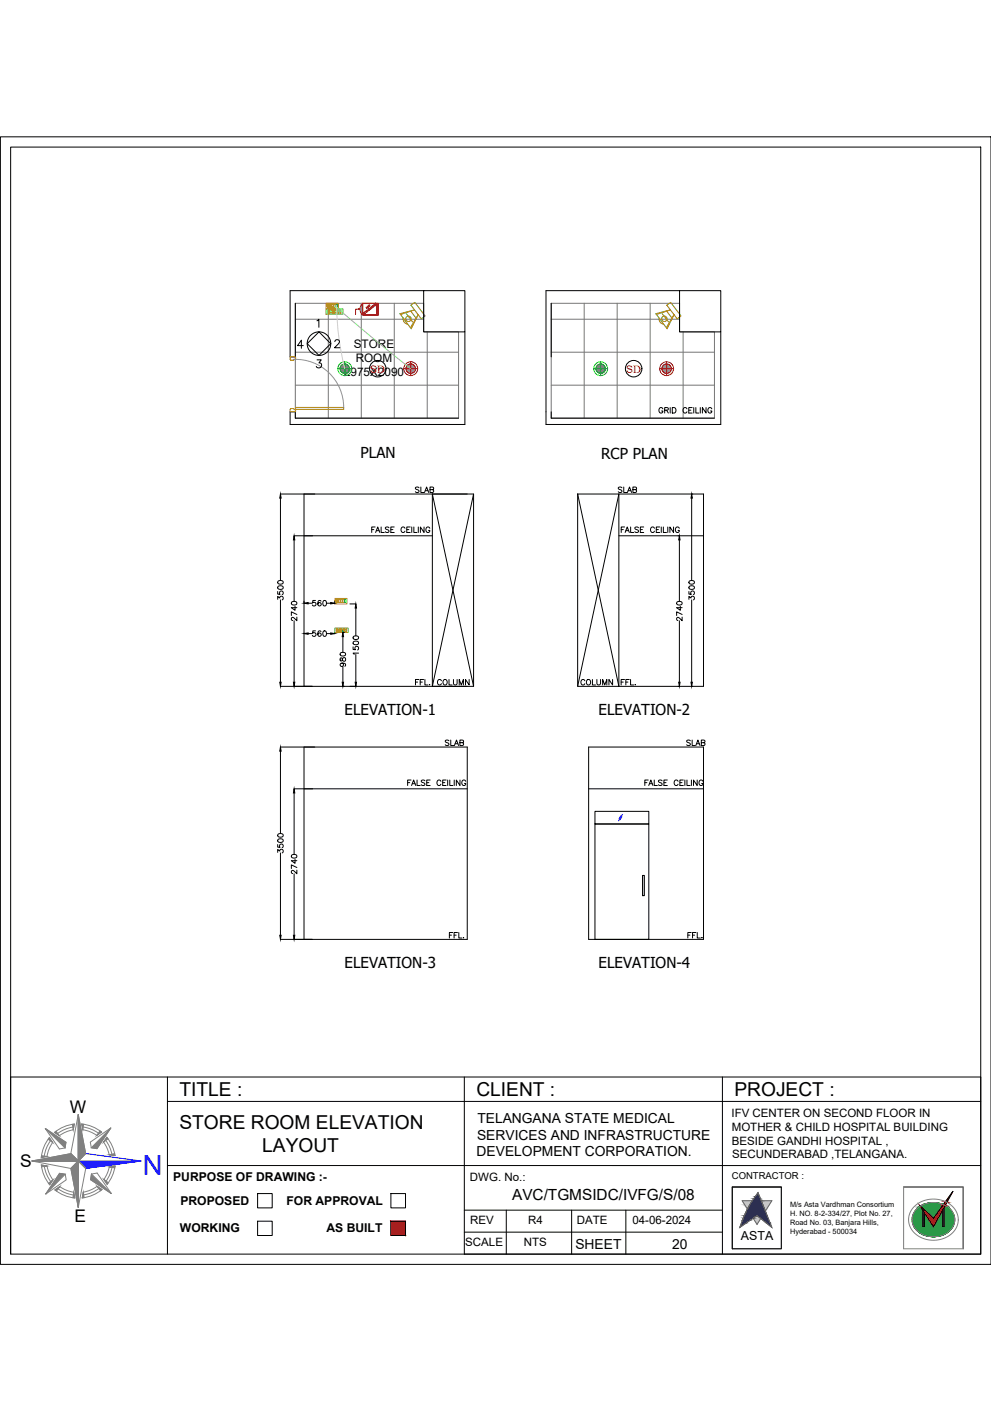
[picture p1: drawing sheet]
<svg xmlns="http://www.w3.org/2000/svg" width="420mm" height="594mm" viewBox="0 0 420 594" stroke-linecap="round" stroke-linejoin="round" font-family="sans-serif">
<!-- layer: ELE-4M UPS P.SB -->
<g fill="none" stroke="#767676" stroke-width=".42">
<path d="M125.2 128.6h54.4v12.1h14.8v36.6h-69.2zM125.2 135.4h54.4M139.2 128.6v48.7M153.2 128.6v48.7M167.2 128.6v48.7M233.7 128.6h54.4v12.1h14.8v36.6h-69.2zM233.7 135.4h54.4M247.7 128.6v48.7M261.7 128.6v48.7M275.6 128.6v48.7M125.2 149.4h69.2M181.1 140.7v36.6"/>
<path d="M233.7 149.4h69.2M289.6 140.7v36.6M125.2 163.3h69.2M233.7 163.3h69.2"/>
</g>
<!-- layer: LV.CC CEMARA -->
<g fill="none" stroke="#709500" stroke-width=".42">
<path d="M169.8 133.3l6-1.9-6.2 1.6 4.7 6.4 3-6-3.3 5.6M170.9 134.9a2.33 2.33 0 0 0 2 2.6M172.3 133l2.6 3.5M174.2 129.4l1.7-1.2 4.3 5.8-1.6 1.2zM174.3 132.1l1.9 2.6M278.3 133.3l6-1.9-6.2 1.6 4.7 6.4 3-6-3.3 5.6M279.4 134.9a2.33 2.33 0 0 0 2 2.6M280.7 133l2.7 3.5M282.7 129.4l1.6-1.2 4.4 5.8-1.6 1.2zM282.8 132.1l1.9 2.6"/>
<circle cx="173.2" cy="135.2" r="1.15"/>
<circle cx="281.7" cy="135.2" r="1.15"/>
</g>
<!-- layer: WALL -->
<path d="M179.6 123.3h-56.6v28h2.2v-22.7M233.7 128.6v22.7M288.1 123.3h-56.6v56.7h74.1v-39.3M197.1 140.7v39.3h-74.1v-5.4h2.2v2.7h69.2M233.7 174.6v2.7h69.2" fill="none" stroke="#000" stroke-width=".42"/>
<!-- layer: COL -->
<path d="M179.6 123.3h17.5v17.4h-17.5zM288.1 123.3h17.5v17.4h-17.5zM183.3 209.5h17.5v81.5h-17.5zM183.3 209.5l17.5 81.5M200.8 209.5l-17.5 81.5M244.9 209.5h17.5v81.5h-17.5zM244.9 209.5l17.5 81.5M262.4 209.5l-17.5 81.5" fill="none" stroke="#000" stroke-width=".42"/>
<!-- layer: DOOR -->
<path d="M123 151.3h2.3v1.1l-2 .3-.3-.3zM123.1 173.4l1.4-.2v.4h.8v1h-2.3zM125.3 172.8h20.4v.8h-20.4z" fill="none" stroke="#b88a00" stroke-width=".42"/>
<path d="M124.5 152.4a20.4 20.4 0 0 1 21.2 20.4" fill="none" stroke="#5ca1b8" stroke-width=".42"/>
<!-- layer: ELE-4M RAW P.SB -->
<g fill="none" stroke="#ffbf00" stroke-width=".42">
<path d="M138.3 128.6h5.2v2.3h-5.2zM138.7 129.1h1.1v1.2h-1.1zM139 129.9h.1M139.2 129.3l.1 .2zM139.6 130h.1M140 129.1h.6v1.2h-.6zM140.8 129.1h.6v1.2h-.6zM141.6 129.1h.6v1.2h-.6zM141.9 253.8h5.3v2.3h-5.3zM142.4 254.2h1.1v1.2h-1.1zM142.7 255.1h.1M142.9 254.5v.2z"/>
<path d="M143.3 255.1h.1M143.7 254.2h.6v1.2h-.6zM144.5 254.2h.6v1.2h-.6zM145.3 254.2h.6v1.2h-.6z"/>
</g>
<!-- layer: ELE-6M RAW P.SB -->
<path d="M142.4 129.1h.6v1.2h-.6zM146.1 254.2h.6v1.2h-.6z" fill="none" stroke="#0f0" stroke-width=".42"/>
<!-- layer: ELE. 2N0S OF 6-16 UPS SOCKETS -->
<g fill="none" stroke="#6edd00" stroke-width=".42">
<path d="M138.3 130.9h7.1v2.4h-7.1zM139.1 131.4h5.4v1.5h-5.4zM139.2 131.5h.4v1.2h-.4M139.2 132.6h.4M139.7 131.4v1.5M139.8 131.4v1.5M140 132.3l.2 .2zM140.4 131.6v.3zM140.8 132.5h.1M141.1 131.4v1.5M141.2 131.4v1.5M141.2 131.5h.4v1.2h-.4"/>
<path d="M141.2 132.6h.4M141.7 131.4v1.5M141.8 131.4v1.5M142 132.3l.2 .2zM142.4 131.6v.3zM142.8 132.5h.1M143.1 131.4v1.5M143.2 131.4v1.5M143.4 132.3l.2 .2zM143.8 131.6v.3zM144.2 132.5h.1M141.9 266.3h5.8v1.9h-5.8z"/>
<path d="M142.7 266.7h4.2v1.2h-4.2zM142.7 266.8h.3M142.7 267.7h.3M143.1 266.7v1.2M143.4 267.5h.1M143.4 267.6h.1M143.6 267h.1M143.9 267.5h.1M144 267.6h.1M144.2 266.7v1.2M144.3 266.7v1.2M144.3 266.8h.4"/>
<path d="M144.3 267.7h.4M144.7 266.7v1.2M144.8 266.7v1.2M145.1 267.5h.1M145.2 267h.1M145.5 267.5h.1M145.5 267.5l.1 .1M145.8 266.7v1.2M146.2 267.5h.1M146.1 267.6h.1M146.4 267h.1M146.6 267.5l.1 .1"/>
<path d="M146.7 267.6h.1"/>
</g>
<!-- layer: FIRE EXTINGUISHER -->
<g fill="none" stroke="#f00" stroke-width=".42">
<path d="M152 131l.3 .3zM152 131.1h-1.3v2.3M152.3 131.1h.3M153.7 128.6a3.4 3.4 0 0 0 0 5M153.7 128.6h6.1v5h-6.1zM153.8 128.7h5.9v4.8h-5.9zM154 132.7l-.3 .3 .4 .6 .4-.3M154.1 133.1l-.2 .2M154.2 132.6l.8 .3M154.6 132.3v.9M154.9 132l.5 .6M155.1 131.9l-.4 .3"/>
<path d="M155.2 131.8l.5 .5M155.7 130.5l-.3 .2M155.8 131.3l.5 .6-.9-.3 .5 .6M155.9 130.6l-.7-.4 .3 .8M156.1 130l.2 .3-.2 .2-.5-.6 .4-.2-.2 .5M156.5 131l-.4 .2 .4 .4 .3-.2-.2-.1M156.7 129.3l-.4 .1 .1 .4 .4 .1 .1-.3M157 130.4l.2 .7-.6-.4M157.2 130.2l.4 .6M157.8 129.8l-.4 .3 .7 .1-.3 .3M157.9 129.6l.5 .6M158.3 129.3l.4 .6"/>
<path d="M158.5 129.6l-.4 .3M158.9 128.9l-.4 .3 .5 .5 .3-.3M158.9 129.2l-.2 .2M159.2 129l.2-.5-.4 .2 .5 .6M159.4 128.9l.4 .1M159.8 128.6h.5v5h-.5zM159.9 128.7h.3v4.8h-.3z"/>
</g>
<!-- layer: ELE-12W UPS LIGHT -->
<g fill="none" stroke="#0f0" stroke-width=".42">
<path d="M143.2 156.3h5.9M146.2 153.4v5.9M251.7 156.3h5.9M254.7 153.4v5.9"/>
<circle cx="146.2" cy="156.3" r="2"/>
<circle cx="146.2" cy="156.3" r="2.94"/>
<circle cx="254.7" cy="156.3" r="2"/>
<circle cx="254.7" cy="156.3" r="2.94"/>
</g>
<g fill="none" stroke="#808080" stroke-width=".42">
<path d="M144.2 156.4l2 1.9M144.2 156.5l1.8 1.8M144.2 156.2l2.2 2.1M144.2 156.6l1.7 1.7M144.2 156.1l2.3 2.2M144.2 155.9l2.4 2.4M144.3 156.9l1.4 1.4M144.3 155.8l2.4 2.5M144.3 157l1.2 1.2M144.3 155.7l2.6 2.5M144.3 155.6l2.6 2.6M144.4 155.5l2.6 2.7"/>
<path d="M144.4 157.2l.9 1M144.4 155.4l2.7 2.7M144.4 155.4l2.8 2.7M144.5 155.3l2.7 2.7M144.5 157.4l.6 .6M144.6 155.2l2.8 2.8M144.6 155.1l2.8 2.8M144.7 155.1l2.8 2.8M144.8 154.9l2.8 2.9-2.9-2.8M144.8 154.9l2.8 2.8M144.9 154.8l2.8 2.9M145.2 154.6l2.7 2.8"/>
<path d="M145.2 154.6l2.7 2.7M145.3 154.6l2.7 2.5M145.5 154.5l2.6 2.5M145.7 154.4l2.4 2.4M145.8 154.4l2.3 2.4M145.9 154.4l2.3 2.2M146 154.4l2.2 2.1M146.1 154.3l2.1 2.1M146.2 154.3l2 2M146.4 154.4l1.8 1.8M146.5 154.4l1.7 1.7M146.7 154.4l1.4 1.4"/>
<path d="M146.9 154.5l1.2 1.1M147.4 154.7l.4 .5M147.8 157.5l-2.8-2.8 2.8 2.9M252.7 156.3l2 2M252.7 156.2l2.1 2.1M252.7 156.5l1.8 1.8M252.7 156.6l1.7 1.7M252.7 156l2.3 2.3M252.7 155.9l2.4 2.4M252.7 155.8l2.5 2.5M252.7 156.9l1.5 1.4M252.8 157l1.2 1.2"/>
<path d="M252.8 155.7l2.6 2.5M252.8 155.6l2.6 2.6M252.9 155.5l2.7 2.6M252.9 157.2l.9 1M253 155.2l2.8 2.8M253.1 155.1l2.8 2.8-2.8-2.7M253.7 154.6l2.7 2.8-2.8-2.7M253.9 154.5l2.6 2.7-2.7-2.6M253.9 154.5l2.6 2.6M254.1 154.4l2.5 2.5M254.2 154.4l2.4 2.4M254.3 154.4l2.3 2.4"/>
<path d="M254.5 154.4l2.2 2.1M254.6 154.3l2.1 2.1M254.7 154.3l2 2M254.8 154.4l1.9 1.8M255 154.4l1.6 1.7M255.1 154.4l1.5 1.5M255.2 154.4l1.4 1.4M255.4 154.5l1.1 1.1M255.6 154.6l.9 .8M255.8 154.7l.5 .5M256.1 157.8l-2.9-2.9 2.8 2.9M256.3 157.6l-3-2.8 2.8 2.9"/>
<path d="M256.7 156.6l-2.3-2.2 2.2 2.3"/>
</g>
<!-- layer: ELE-12W LED -->
<g fill="none" stroke="#f00" stroke-width=".42">
<path d="M171.2 156.3h5.9M174.1 153.4v5.9M279.7 156.3h5.9M282.6 153.4v5.9"/>
<circle cx="174.1" cy="156.3" r="2"/>
<circle cx="174.1" cy="156.3" r="2.94"/>
<circle cx="282.6" cy="156.3" r="2"/>
<circle cx="282.6" cy="156.3" r="2.94"/>
</g>
<g fill="none" stroke="#989898" stroke-width=".42">
<path d="M172.1 156.4l2 1.9M172.2 156.3l2 2M172.2 156.5l1.8 1.8M172.2 156l2.3 2.3-2.3-2.2M172.2 156.7l1.6 1.6M172.2 156.9l1.4 1.4M172.2 155.8l2.5 2.5M172.2 155.7l2.6 2.5M172.3 155.6l2.6 2.6M172.3 155.5l2.7 2.7M172.3 157.2l1 1M172.4 155.4l2.7 2.7"/>
<path d="M172.5 157.4l.6 .6M172.5 155.2l2.7 2.8M172.6 155.1l2.8 2.8M172.7 154.9l2.8 2.9M172.8 154.9l2.8 2.8M172.8 154.8l2.8 2.9M172.9 154.8l2.8 2.8M173 154.7l2.8 2.8M173.1 154.7l2.7 2.7M173.2 154.6l2.7 2.7M173.3 154.6l2.6 2.6M173.4 154.5l2.6 2.6"/>
<path d="M173.6 154.4l2.5 2.5M173.7 154.4l2.4 2.4M173.8 154.4l2.3 2.3M174 154.4l2.1 2.1M174.1 154.3l2 2.1M174.3 154.4l1.8 1.8M174.4 154.4l1.7 1.7M174.7 154.4l1.4 1.4M174.9 154.5l1.1 1.1M175 154.6l.9 .8M280.6 156.4l2 1.9M280.6 156.5l1.9 1.8"/>
<path d="M280.7 156.6l1.7 1.7M280.7 155.9l2.4 2.4M280.7 156.9l1.4 1.4M280.7 155.8l2.5 2.5M280.8 157l1.2 1.2M280.8 155.7l2.5 2.5M280.8 155.5l2.7 2.7-2.7-2.6M280.9 155.3l2.8 2.7-2.8-2.6M281 157.4l.6 .6M281 155.2l2.9 2.7M281.2 154.9l2.8 2.9M281.5 154.7l2.8 2.8-2.9-2.7"/>
<path d="M281.6 154.6l2.8 2.8M281.7 154.6l2.7 2.7M281.8 154.5l2.7 2.7M281.9 154.5l2.6 2.6M282 154.5l2.5 2.5M282.1 154.4l2.5 2.4M282.2 154.4l2.4 2.4M282.4 154.4l2.2 2.2M282.5 154.4l2.1 2.1M282.7 154.3l1.9 2M282.8 154.4l1.8 1.8M282.9 158.3l-2.2-2.2 2.1 2.2"/>
<path d="M282.9 154.4l1.7 1.7M283.2 154.4l1.4 1.4M283.4 154.5l1.1 1.1M283.8 154.7l.5 .5M284.1 157.7l-2.8-2.9 2.8 2.9"/>
</g>
<!-- layer: FA-BELOW SMOKE DERECTOR -->
<g fill="none" stroke="#000" stroke-width=".42">
<circle cx="160.2" cy="156.3" r="3.5"/>
<circle cx="268.6" cy="156.3" r="3.5"/>
</g>
<!-- layer: ELE-LIGHTING WIRING -->
<path d="M141.9 129.7l16 13.5 16.2 13.1" fill="none" stroke="#63d7b6" stroke-width=".42"/>
<path d="M142.7 129.7a113.5 113.5 0 0 0 3.5 26.6" fill="none" stroke="#debad0" stroke-width=".42"/>
<!-- layer: ELE-SOCKET NMBERING -->
<g fill="none" stroke="#000" stroke-width=".42">
<path d="M281 173.4a.86 .86 0 0 0-.9-.6 .86 .86 0 0 0-.7 .9v.6a.83 .83 0 0 0 .8 .9 .83 .83 0 0 0 .8-.9h-.5M281.8 173.9l1.3-.1 .2-.8-1.5-.2v2.4M282.6 173.9l.8 1.3M284.1 172.8v2.4M285 172.8h.8a1.24 1.24 0 0 1 .8 1.2 1.24 1.24 0 0 1-.8 1.2h-.8zM291.2 173.4a.86 .86 0 0 0-.9-.6 .86 .86 0 0 0-.7 .9v.6a.86 .86 0 0 0 .7 .9 .86 .86 0 0 0 .9-.6M292 173.9h.9M293.5 172.8h-1.5v2.4h1.5M294.1 172.8v2.4M295 172.8v2.4h1.3M296.9 172.8v2.4M299.3 172.8v2.4l-1.5-2.4v2.4"/>
<path d="M301.8 173.4a.86 .86 0 0 0-1-.6 .86 .86 0 0 0-.7 .9v.6a.84 .84 0 0 0 .9 .9 .84 .84 0 0 0 .8-.9h-.6M157.6 224.6h.9M159 223.5h-1.4v2.3M159.3 225.8l.8-2.3 .9 2.3M159.6 225h1.1M161.6 223.5v2.3h1.3M164.9 223.8l-.5-.3-1 .3 .2 .5 1.3 .8v.4l-.5 .3-1-.3M165.7 224.6h.9M167.1 223.5h-1.4v2.3h1.4M171.7 224a.85 .85 0 0 0-1-.5 .85 .85 0 0 0-.7 .8v.6a.85 .85 0 0 0 .7 .9 .85 .85 0 0 0 1-.6M172.5 224.6h.9M173.9 223.5h-1.4v2.3h1.4"/>
<path d="M174.6 223.5v2.3M175.5 223.5v2.3h1.3M177.4 223.5v2.3M179.8 223.5v2.3l-1.6-2.3v2.3M182.2 224a.86 .86 0 0 0-.9-.5 .86 .86 0 0 0-.7 .8v.6a.83 .83 0 0 0 .8 .9 .83 .83 0 0 0 .8-.9h-.5M263.4 224.6h.9M264.8 223.5h-1.4v2.3M265 225.8l.9-2.3 .9 2.3M265.4 225h1.1M267.4 223.5v2.3h1.3M270.7 223.8l-.6-.3-.9 .3 .2 .5 1.2 .6 .1 .6-.6 .3-.9-.3M271.5 224.6h.9"/>
<path d="M272.9 223.5h-1.4v2.3h1.4M277.5 224a.86 .86 0 0 0-1-.5 .86 .86 0 0 0-.7 .8v.6a.86 .86 0 0 0 .7 .9 .86 .86 0 0 0 1-.6M278.2 224.6h.9M279.7 223.5h-1.5v2.3h1.5M280.4 223.5v2.3M281.2 223.5v2.3h1.4M283.1 223.5v2.3M285.6 223.5v2.3l-1.6-2.3v2.3M288 224a.86 .86 0 0 0-1-.5 .86 .86 0 0 0-.7 .8v.6a.84 .84 0 0 0 .9 .9 .84 .84 0 0 0 .8-.9h-.5M176.2 289.2h.8M177.6 288.1h-1.4v2.4M178.2 289.2h.8"/>
<path d="M179.6 288.1h-1.4v2.4M180.1 288.1v2.4h1.4M182 290.3h.3zM263.3 289.2h.9M264.8 288.1h-1.5v2.4M265.3 289.2h.9M266.8 288.1h-1.5v2.4M267.3 288.1v2.4h1.4M269.2 290.3h.2zM172.8 331.9h.9M174.3 330.8h-1.5v2.3M174.5 333.1l.9-2.3 .9 2.3"/>
<path d="M174.8 332.3h1.1M176.8 330.8v2.3h1.4M180.1 331.1l-.5-.3-1 .3 .2 .5 1.3 .8-.5 .7-1-.3M180.9 331.9h.9M182.4 330.8h-1.5v2.3h1.5M186.9 331.3a.86 .86 0 0 0-1-.5 .86 .86 0 0 0-.6 .8v.6a.86 .86 0 0 0 .6 .9 .86 .86 0 0 0 1-.6M187.7 331.9h.9M189.1 330.8h-1.4v2.3h1.4M189.8 330.8v2.3M190.7 330.8v2.3h1.3M192.6 330.8v2.3M195 330.8v2.3l-1.5-2.3v2.3"/>
<path d="M197.5 331.3a.86 .86 0 0 0-1-.5 .86 .86 0 0 0-.7 .8v.6a.84 .84 0 0 0 .8 .9 .84 .84 0 0 0 .9-.9h-.6M273.4 331.9h.9M274.8 330.8h-1.4v2.3M275.1 333.1l.8-2.3 .9 2.3M275.4 332.3h1.1M277.4 330.8v2.3h1.3M280.7 331.1l-.5-.3-1 .3 .2 .5 1.3 .8-.5 .7-1-.3M281.5 331.9h.9M282.9 330.8h-1.4v2.3h1.4M287.5 331.3a.85 .85 0 0 0-1-.5 .85 .85 0 0 0-.7 .8v.6a.85 .85 0 0 0 .7 .9 .85 .85 0 0 0 1-.6M288.3 331.9h.8M289.7 330.8h-1.4v2.3h1.4"/>
<path d="M290.4 330.8v2.3M291.3 330.8v2.3h1.3M293.1 330.8v2.3M295.6 330.8v2.3l-1.6-2.3v2.3M298 331.3a.86 .86 0 0 0-1-.5 .86 .86 0 0 0-.6 .8v.6a.83 .83 0 0 0 .8 .9 .83 .83 0 0 0 .8-.9h-.5M190.5 396.5h.9M192 395.4h-1.5v2.4M192.5 396.5h.9M194 395.4h-1.5v2.4M194.5 395.4v2.4h1.4M196.4 397.6h.2zM291.6 396.5h.9"/>
<path d="M293.1 395.4h-1.5v2.4M293.6 396.5h.9M295.1 395.4h-1.5v2.4M295.6 395.4v2.4h1.3M297.5 397.6h.2z"/>
</g>
<!-- layer: 0 -->
<g fill="none" stroke="#000" stroke-width=".42">
<path d="M.2 58h420v478.1h-420zM4.5 62.4h411.3v469.4h-411.3zM134.4 136l.8-.6v3.4M128.6 146.6h-2.4l1.6-2.3v3.4M130.2 145.7l5-5 5 5-5 5zM134.4 152.6h1.8l-1 1.3a1.13 1.13 0 0 1 .9 1.8 1.13 1.13 0 0 1-2-.3M142 144.9l.6-.8 1 .1 .3 .5-.5 1.1-1.6 1.7h2.3M272.4 371.2h.8v8.6h-.8zM196.9 456.7v75.1h218.9M415.8 456.7h-411.3v75.1M331.2 503.3h-20.7v26.2h20.7M383.1 503.3h25.3v26.2"/>
<path d="M310.5 529.4v-26.1h20.8v26.1"/>
<circle cx="135.2" cy="145.7" r="5"/>
</g>
<!-- layer: MEP_HVAC_RA_DUCT -->
<path d="M198.1 209.5h-69.2v81.5h69.2M262.4 209.5h35.9v81.5h-35.9M128.9 227.2h54.4M262.4 227.2h35.9M128.9 316.8h69.2v81.5h-69.2zM249.6 316.8h48.7v81.5h-48.7zM128.9 334.5h69.2M249.6 334.5h48.7M252.2 349.4h22.9v48.9h-22.9zM252.2 344h22.9v5.4h-22.9z" fill="none" stroke="#000" stroke-width=".42"/>
<!-- layer: ELE-4M UPS P.SB -->
<g fill="none" stroke="#000" stroke-width=".42">
<path d="M118.9 209.5h14.6M118.9 211.2v34.9M293.2 211.2v34.9M293.3 209.5h.4M124.7 227.2h7.9M124.7 228.9v26.1M287.5 227.2h.6M288 228.9v26.1M117.7 254.1v-1.2l.9 .7a.78 .78 0 0 1 1.3-.6 .78 .78 0 0 1-.3 1.4M117.7 250.8v1.1l1 .1a.82 .82 0 0 1 0-1.2 .82 .82 0 0 1 1.3 .1 .82 .82 0 0 1-.4 1.3M117.9 248.7a1.16 1.16 0 0 1 1.4-.4 1.16 1.16 0 0 1 .7 1.3 1.16 1.16 0 0 1-1.5 .4 1.16 1.16 0 0 1-.6-1.3zM117.9 246.5a1.16 1.16 0 0 1 1.4-.5 1.16 1.16 0 0 1 .7 1.4 1.16 1.16 0 0 1-1.5 .4 1.16 1.16 0 0 1-.6-1.3z"/>
<path d="M118.9 254.4v34.9M123.6 255.3a1.16 1.16 0 0 1 1.5-.4 1.16 1.16 0 0 1 .7 1.3 1.16 1.16 0 0 1-1.5 .5 1.16 1.16 0 0 1-.7-1.4zM125.1 257.1v1.7l-1.6-1.1h2.4M128.9 254.9v.9M130.6 255.8h1.8M133.8 254.6h-1.2l-.1 1a.82 .82 0 0 1 1.3 0 .82 .82 0 0 1-.2 1.2 .82 .82 0 0 1-1.2-.3M136.1 255l-.1-.3a1.15 1.15 0 0 0-1.4 .9 1.15 1.15 0 0 0 .8 1.4 .72 .72 0 0 0 .8-.7 .72 .72 0 0 0-.7-.8 .72 .72 0 0 0-.7 .7M137.2 254.7a1.15 1.15 0 0 1 1.4 .9 1.15 1.15 0 0 1-.8 1.4l-.8-.5-.1-.9zM138.4 255.8h1.8M141.9 254.9v.9M148.4 256.1h2.5M150.9 257.8v11.8"/>
<path d="M287 255.3a1.16 1.16 0 0 1 1.4-.4 1.16 1.16 0 0 1 .7 1.3 1.16 1.16 0 0 1-1.4 .5 1.16 1.16 0 0 1-.7-1.4zM288.4 257.1v1.7l-1.5-1.1h2.3M292.1 254.1v-1.2l.9 .7a.78 .78 0 0 1 1.2-.6 .78 .78 0 0 1-.2 1.4M292.1 250.8v1.1l1 .1a.82 .82 0 0 1 0-1.2 .82 .82 0 0 1 1.2 .2 .82 .82 0 0 1-.3 1.2M292.2 248.7a1.16 1.16 0 0 1 1.4-.4 1.16 1.16 0 0 1 .7 1.3 1.16 1.16 0 0 1-1.4 .4 1.16 1.16 0 0 1-.7-1.3zM292.2 246.5a1.16 1.16 0 0 1 1.4-.5 1.16 1.16 0 0 1 .7 1.4 1.16 1.16 0 0 1-1.4 .4 1.16 1.16 0 0 1-.7-1.3zM293.2 254.4v34.9M124.7 263.2v26.1M125.9 261.7v1.5l-1.9-1.4-.5 .9 .6 .4M125.9 260.6l-2.4-1.2v1.6M128.9 268.4v.3M130.6 268.7h1.8"/>
<path d="M133.8 267.5h-1.2l-.1 1a.82 .82 0 0 1 1.3 0 .82 .82 0 0 1-.2 1.2 .82 .82 0 0 1-1.2-.3M136.1 267.8l-.1-.2a1.15 1.15 0 0 0-1.4 .9 1.15 1.15 0 0 0 .8 1.3 .72 .72 0 0 0 .8-.6 .72 .72 0 0 0-.7-.8 .72 .72 0 0 0-.7 .7M137.2 267.6a1.15 1.15 0 0 1 1.4 .9 1.15 1.15 0 0 1-.8 1.3l-.8-.4-.1-.9zM138.4 268.7h1.8M141.9 268.4v.3M144.3 279.1v1.1l.5 .1 1-1.5a.78 .78 0 0 1 .8 .8 .78 .78 0 0 1-.8 .8l-.5-.3-.3-1zM144.3 277a1.16 1.16 0 0 1 1.4-.5 1.16 1.16 0 0 1 .7 1.3 1.16 1.16 0 0 1-1.4 .5 1.16 1.16 0 0 1-.7-1.3zM145.4 270v6.6M145.4 268.2h.6M149.7 274.3v1.1l1 .1a.82 .82 0 0 1 0-1.2 .82 .82 0 0 1 1.2 .1 .82 .82 0 0 1-.3 1.2M149.8 272.2a1.16 1.16 0 0 1 1.4-.5 1.16 1.16 0 0 1 .7 1.4 1.16 1.16 0 0 1-1.4 .4 1.16 1.16 0 0 1-.7-1.3zM149.8 270a1.16 1.16 0 0 1 1.4-.5 1.16 1.16 0 0 1 .7 1.3 1.16 1.16 0 0 1-1.4 .5 1.16 1.16 0 0 1-.7-1.3z"/>
<path d="M150.9 277.5v11.8M152 276.9h-2.3l.4 .6M288 263.2v26.1M289.2 261.7v1.5l-1.9-1.4-.4 .9 .5 .4M289.2 260.6l-2.3-1.2v1.6M118.9 291h13.5M145 281.2a.72 .72 0 0 1 .6 1 .72 .72 0 0 1-1.1 .3 .72 .72 0 0 1 0-1.2l.5-.1a1.1 1.1 0 0 1 1.5 .9l-.3 .4M145.4 282.6v6.7M145.4 291h.6M148.4 291h2.5M287.5 291h.6M293.3 291h.4"/>
<path d="M118.9 316.8h14.6M118.9 318.5v34.9M124.7 334.5h7.9M124.7 336.2v26.1M117.7 358.1v1.1l1 .1a.82 .82 0 0 1 0-1.2 .82 .82 0 0 1 1.3 .1 .82 .82 0 0 1-.4 1.2M117.9 356a1.16 1.16 0 0 1 1.4-.4 1.16 1.16 0 0 1 .7 1.3 1.16 1.16 0 0 1-1.5 .4 1.16 1.16 0 0 1-.6-1.3zM117.9 353.8a1.16 1.16 0 0 1 1.4-.5 1.16 1.16 0 0 1 .7 1.4 1.16 1.16 0 0 1-1.5 .4 1.16 1.16 0 0 1-.6-1.3zM117.7 361.4v-1.2l.9 .7a.78 .78 0 0 1 1.3-.6 .78 .78 0 0 1-.3 1.4M118.9 361.7v34.9M123.6 362.6a1.16 1.16 0 0 1 1.5-.4 1.16 1.16 0 0 1 .7 1.3 1.16 1.16 0 0 1-1.5 .5 1.16 1.16 0 0 1-.7-1.4zM124.7 370.5v26.1M125.1 364.4v1.7l-1.6-1.1h2.4"/>
<path d="M125.9 369v1.5l-1.9-1.4-.5 .9 .6 .4M125.9 367.9l-2.4-1.2v1.6M118.9 398.3h13.5"/>
</g>
<g fill="#000" stroke="#000" stroke-width=".42">
<path d="M118.9 209.5l.3 1.7h-.6zM293.2 209.5l.3 1.7h-.5zM124.7 227.2l.3 1.7h-.6zM288 227.2l.3 1.7h-.5zM128.9 255.8l1.7-.3v.6zM140.2 255.5l1.7 .3-1.7 .3zM150.9 256.1l.3 1.7h-.6zM128.9 268.7l1.7-.3v.6zM140.2 268.4l1.7 .3-1.7 .3zM145.4 268.2l.3 1.8h-.6zM118.6 289.3h.6l-.3 1.7zM124.4 289.3h.6l-.3 1.7z"/>
<path d="M145.1 289.3h.6l-.3 1.7zM150.6 289.3h.6l-.3 1.7zM287.8 289.3h.5l-.3 1.7zM293 289.3h.5l-.3 1.7zM118.9 316.8l.3 1.7h-.6zM124.7 334.5l.3 1.7h-.6zM118.6 396.6h.6l-.3 1.7zM124.4 396.6h.6l-.3 1.7z"/>
</g>
<!-- layer: 0 -->
<path d="M272.4 371.2l.8 8.6v-8.6zM272.4 371.2l.8 8.6h-.8z" fill="#dbdbdb" stroke="#dbdbdb" stroke-width=".42"/>
<!-- layer: SECTION -->
<path d="M263.2 346l-.8 1.3M263.7 346.3l-.8 1.3M263.9 345.3l-1.6 2.8" fill="none" stroke="#00f" stroke-width=".42"/>
<!-- layer: hatch -->
<path d="M415.8 456.7v75.1" fill="none" stroke="#000" stroke-width=".42"/>
<!-- layer: TITLE -->
<g fill="none" stroke="#808080" stroke-width=".42">
<path d="M19.2 478.5l8.8 5.9-.4 2.4-2.4 .4zM30.9 477.9a14.6 14.6 0 0 0-6.4 2.7M33.2 472.6v19.7v-19.7M34.6 476.6a15.7 15.7 0 0 1 8.5 3.4l-2.1 1.5a13.3 13.3 0 0 0-5.9-2.4zM35.3 477.9a14.6 14.6 0 0 1 6.4 2.6M13.5 492.3h19.7l-3.1 3.2 3.1-3.2zM17.5 494l2.5 .4a13.3 13.3 0 0 0 2.5 5.9l-1.4 2.1a15.7 15.7 0 0 1-3.6-8.4zM18.8 494.6a14.6 14.6 0 0 0 2.7 6.4M20.9 482.4l1.4 2.1a13.2 13.2 0 0 0-2.4 5.9l-2.4 .5a15.7 15.7 0 0 1 3.4-8.5zM21.4 483.8a14.6 14.6 0 0 0-2.6 6.4M23.1 480.2a15.7 15.7 0 0 1 8.4-3.5l-.4 2.4a13.3 13.3 0 0 0-5.9 2.5M23.1 480.2l2.1 1.4"/>
<path d="M25.3 497.5l2.4 .4 .4 2.4-8.7 6zM30 489.2l3.2 3.1-3.2-3.1M30 489.2l-16.5 3.1 16.6 3.2 3.1 16.5 3.2-16.6M36.3 489.1l-3.1-16.5-3.2 16.6M36.3 489.1l-3.1 3.2v19.7v-19.7l3.2 3.1-3.2-3.1zM38.3 484.3l8.7-6-5.9 8.8-2.4-.4zM38.8 497.8l2.4-.4 6 8.7-8.8-5.9zM44.8 483.6a14.6 14.6 0 0 1 2.7 6.2M45.3 482.2a15.7 15.7 0 0 1 3.4 7.8l-2.4-.3a13.4 13.4 0 0 0-2.4-5.4zM46.3 494.8l2.5-.3a15.8 15.8 0 0 1-3.4 7.7l-1.4-2.1a13.4 13.4 0 0 0 2.3-5.3zM47.5 494.6a14.6 14.6 0 0 1-2.5 6.2M23.3 504.6l2-1.4a13.4 13.4 0 0 0 6 2.3l.4 2.5a15.7 15.7 0 0 1-8.4-3.4z"/>
<path d="M24.7 504.1a14.6 14.6 0 0 0 6.4 2.6M35.3 505.5a13.4 13.4 0 0 0 5.9-2.5l2 1.4a15.7 15.7 0 0 1-8.3 3.6zM41.9 504a14.6 14.6 0 0 1-6.4 2.7"/>
</g>
<g fill="#808080" stroke="#808080" stroke-width=".42">
<path d="M33.2 472.6l3.1 16.5-3.1 3.2z"/>
<path d="M33.2 492.3v19.7l-3.1-16.5z"/>
<path d="M41.2 503l2 1.4-.6 .5z"/>
<path d="M38.8 497.8l8.4 8.3-8.8-5.9z"/>
<path d="M44 500.1l1.9 1.4-.5 .7z"/>
<path d="M35.3 505.5l.4 2.3-.8 .2z"/>
<path d="M31.3 505.5l.4 2.5-.8-.1z"/>
<path d="M20.6 501.7l1.9-1.4-1.4 2.1z"/>
<path d="M23.3 504.6l2-1.4-1.3 1.9z"/>
<path d="M25.3 497.5l2.4 .4-8.3 8.4z"/>
<path d="M13.5 492.3l16.5-3.1 3.2 3.1z"/>
<path d="M17.5 494l2.5 .4-2.4 .4z"/>
<path d="M17.6 490l2.3 .4-2.4 .5z"/>
<path d="M47 478.3l-5.9 8.8-2.4-.4z"/>
<path d="M42.4 479.6l.7 .5-2.1 1.4z"/>
<path d="M45.3 482.2l.5 .7-1.9 1.4z"/>
<path d="M34.6 476.6l.8 .1-.3 2.4z"/>
<path d="M19.2 478.5l8.8 5.9-.4 2.4z"/>
<path d="M30.7 476.8l.8-.1-.4 2.4z"/>
<path d="M20.9 482.4l1.4 2.1-1.9-1.4z"/>
<path d="M23.1 480.2l.7-.5 1.4 1.9z"/>
<path d="M46.3 489.7l2.3-.5 .1 .8z"/>
<path d="M46.3 494.8l2.5-.3-.2 .8z"/>
</g>
<path d="M36.3 489.1l23.5 3.2-23.4 3.1" fill="none" stroke="#00f" stroke-width=".42"/>
<path d="M33.2 492.3h26.6l-23.4 3.1z" fill="#00f" stroke="#00f" stroke-width=".42"/>
<!-- layer: MEP_HVAC_TEXT -->
<path d="M71 456.7v75.1M306.3 456.7v75.1M71 467h344.8M71 494.2h344.8M196.9 513.2h109.4M214.7 513.2v18.6M242.4 513.2v18.6M265.3 513.2v18.6M196.9 522.5h109.4" fill="none" stroke="#000" stroke-width=".42"/>
<!-- layer: 0.0 -->
<path d="M109.2 506.1h6.2v6.1h-6.2zM109.2 517.8h6.2v6.1h-6.2zM165.7 506.1h6.2v6.1h-6.2zM165.7 517.8h6.2v6.1h-6.2zM389.9 511.1l5.9 5.6 8.2-11.5-8.2 15zM391.2 513.2v7h.8v-5.8M400.3 512v8.2h-.8v-6.8" fill="none" stroke="#000" stroke-width=".42"/>
<!-- layer: MEP_HVAC_TEXT -->
<path d="M165.7 517.8l6.2 6.1v-6.1zM165.7 517.8l6.2 6.1h-6.2z" fill="#f00" stroke="#f00" stroke-width=".42"/>
<!-- layer: 0.0 -->
<g fill="#000" stroke="#000" stroke-width=".42">
<path d="M391.2 513.2l.2 .2zM400.3 512v1.2h-.7z"/>
<path d="M391.2 513.4l.8 1zM391.2 513.4l.8 1h-.8z"/>
<path d="M391.2 514.4l.8 5.8v-5.8zM391.2 514.4l.8 5.8h-.8z"/>
<path d="M399.6 513.2l.7 .2zM399.6 513.2l.7 .2z"/>
<path d="M399.5 513.4l.8 6.8v-6.8zM399.5 513.4l.8 6.8h-.8z"/>
</g>
<g fill="#139b48" stroke="#139b48" stroke-width=".42">
<path d="M395.4 510h.6z"/>
<path d="M399.5 513.4l-.1 .2z"/>
<path d="M395.2 524.4h1.1z"/>
<path d="M395.4 510h.9zM395.3 510h1z"/>
<path d="M395.3 510h1.2zM395 510h1.5z"/>
<path d="M395 510h1.7zM394.8 510h1.9z"/>
<path d="M394.8 510h2.1zM394.6 510h2.3z"/>
<path d="M394.6 510h2.5zM394.4 510h2.7z"/>
<path d="M394.4 510l2.9 .1zM394.1 510.1h3.2z"/>
<path d="M394.1 510.1h3.5zM394 510.1h3.6z"/>
<path d="M394 510.1h3.8zM393.7 510.1h4.1z"/>
<path d="M393.7 510.1l4.3 .1zM393.5 510.2h4.5z"/>
<path d="M393.5 510.2h4.7zM393.3 510.2h4.9z"/>
<path d="M393.3 510.2l5.1 .1zM393.1 510.3h5.3z"/>
<path d="M393.1 510.3h5.5zM392.9 510.3h5.7z"/>
<path d="M392.9 510.3l5.9 .1zM392.7 510.4h6.1z"/>
<path d="M392.7 510.4h6.3zM392.5 510.4h6.5z"/>
<path d="M392.5 510.4l6.7 .1zM392.3 510.5h6.9z"/>
<path d="M392.3 510.5l7.1 .1zM392.1 510.6h7.3z"/>
<path d="M392.1 510.6h7.5zM391.9 510.6h7.7z"/>
<path d="M391.9 510.6l7.9 .1zM391.7 510.7h8.1z"/>
<path d="M391.7 510.7l8.3 .1zM391.5 510.8h8.5z"/>
<path d="M391.5 510.8h8.5zM391.3 510.9h8.6z"/>
<path d="M391.3 510.9h8.6zM391 511.1h8.8z"/>
<path d="M391 511.1h8.8zM390.6 511.2h9.1z"/>
<path d="M400.7 511.2l.4 .1zM400.7 511.2l.4 .1z"/>
<path d="M390.6 511.2h9.1zM390.3 511.4h9.2z"/>
<path d="M400.6 511.3l.8 .3zM400.6 511.3l.8 .3h-.9z"/>
<path d="M390.1 511.6l.2 .1zM389.8 511.7h.5z"/>
<path d="M400.5 511.6l1.3 .2zM400.5 511.6l1.3 .2h-1.4z"/>
<path d="M389.8 511.7l.7 .3zM389.5 512l.3-.3 .7 .3z"/>
<path d="M400.4 511.8l1.7 .2zM400.4 511.8l1.7 .2h-1.8z"/>
<path d="M400.3 512h1.8zM400.3 512h1.8z"/>
<path d="M389.5 512l1.1 .2zM389.2 512.2l.3-.2 1.1 .2z"/>
<path d="M400.3 512l2.1 .3zM400.3 512l2.1 .3h-2.1z"/>
<path d="M389.2 512.2l1.6 .3-.2-.3zM388.9 512.5l.3-.3 1.6 .3z"/>
<path d="M400.3 512.3l2.4 .2-.3-.2zM400.3 512.3l2.4 .2h-2.4z"/>
<path d="M388.9 512.5l2.1 .2-.2-.2zM388.6 512.7l.3-.2 2.1 .2z"/>
<path d="M400.3 512.5l2.6 .3-.2-.3zM400.3 512.5l2.6 .3h-2.6z"/>
<path d="M388.6 512.7l2.5 .3-.1-.3zM388.6 512.7l2.5 .3h-2.7z"/>
<path d="M400.3 512.8l2.9 .3-.3-.3zM400.3 512.8l2.9 .3h-2.9z"/>
<path d="M388.4 513l2.8 .2zM388.4 513l2.8 .2h-3z"/>
<path d="M388.2 513.2l3 .1zM388.2 513.2l3 .1z"/>
<path d="M400.3 513.1l3.1 .3-.2-.3zM400.3 513.1l3.1 .3h-3.1z"/>
<path d="M388.1 513.3l3.1 .3v-.3zM388.1 513.3l3.1 .3h-3.3z"/>
<path d="M400.3 513.4l3.3 .3-.2-.3zM400.3 513.4l3.3 .3h-3.3z"/>
<path d="M387.9 513.6l3.3 .3v-.3zM387.9 513.6l3.3 .3h-3.5z"/>
<path d="M400.3 513.7l3.5 .3-.2-.3zM400.3 513.7l3.5 .3h-3.5z"/>
<path d="M387.7 513.9l3.5 .3v-.3zM387.7 513.9l3.5 .3h-3.7z"/>
<path d="M400.3 514l3.7 .3-.2-.3zM400.3 514l3.7 .3h-3.7z"/>
<path d="M387.5 514.2l3.7 .3v-.3zM387.5 514.2l3.7 .3h-3.8z"/>
<path d="M400.3 514.3l3.9 .3-.2-.3zM400.3 514.3l3.9 .3h-3.9z"/>
<path d="M387.4 514.5l3.8 .3v-.3zM387.4 514.5l3.8 .3h-4z"/>
<path d="M400.3 514.6l4 .3-.1-.3zM400.3 514.6l4 .3h-4z"/>
<path d="M387.2 514.8l4 .4v-.4zM387.2 514.8l4 .4h-4.1z"/>
<path d="M400.3 514.9l4.2 .4-.2-.4zM400.3 514.9l4.2 .4h-4.2z"/>
<path d="M387.1 515.2l4.1 .3v-.3zM387.1 515.2l4.1 .3h-4.2z"/>
<path d="M400.3 515.3l4.3 .3-.1-.3zM400.3 515.3l4.3 .3h-4.3z"/>
<path d="M387 515.5l4.2 .4v-.4zM387 515.5l4.2 .4h-4.3z"/>
<path d="M400.3 515.6l4.3 .3v-.3zM400.3 515.6l4.3 .3h-4.3z"/>
<path d="M386.9 515.9l4.3 .3v-.3zM386.9 515.9l4.3 .3h-4.4z"/>
<path d="M400.3 515.9l4.4 .4-.1-.4zM400.3 515.9l4.4 .4h-4.4z"/>
<path d="M386.8 516.2l4.4 .3v-.3zM386.8 516.2l4.4 .3h-4.4z"/>
<path d="M400.3 516.3l4.5 .3-.1-.3zM400.3 516.3l4.5 .3h-4.5z"/>
<path d="M390.3 511.4l5.5 5.2 3.7-5.2zM390.3 511.4l5.5 5.2z"/>
<path d="M386.8 516.5l4.4 .4v-.4zM386.8 516.5l4.4 .4h-4.5z"/>
<path d="M400.3 516.6l4.5 .4v-.4zM400.3 516.6l4.5 .4h-4.5z"/>
<path d="M386.7 516.9l4.5 .3v-.3zM386.7 516.9l4.5 .3h-4.5z"/>
<path d="M400.3 517l4.5 .3v-.3zM400.3 517l4.5 .3h-4.5z"/>
<path d="M386.7 517.2l4.5 .4v-.4zM386.7 517.2l4.5 .4h-4.5z"/>
<path d="M400.3 517.3l4.5 .4v-.4zM400.3 517.3l4.5 .4h-4.5z"/>
<path d="M386.7 517.6l4.5 .3v-.3zM386.7 517.6l4.5 .3h-4.4z"/>
<path d="M400.3 517.7l4.4 .3 .1-.3zM400.3 517.7l4.4 .3h-4.4z"/>
<path d="M386.8 517.9l4.4 .4v-.4zM386.8 517.9l4.4 .4h-4.4z"/>
<path d="M400.3 518l4.4 .4v-.4zM400.3 518l4.4 .4h-4.4z"/>
<path d="M386.8 518.3l4.4 .3v-.3zM386.8 518.3l4.4 .3h-4.3z"/>
<path d="M400.3 518.4l4.3 .3 .1-.3zM400.3 518.4l4.3 .3h-4.3z"/>
<path d="M386.9 518.6l4.3 .3v-.3zM386.9 518.6l4.3 .3h-4.2z"/>
<path d="M400.3 518.7l4.2 .3 .1-.3zM400.3 518.7l4.2 .3h-4.2z"/>
<path d="M387 518.9l4.2 .4v-.4zM387 518.9l4.2 .4h-4.1z"/>
<path d="M400.3 519l4.1 .4 .1-.4zM400.3 519l4.1 .4h-4.1z"/>
<path d="M387.1 519.3l4.1 .3v-.3zM387.1 519.3l4.1 .3h-4z"/>
<path d="M400.3 519.4l3.9 .3 .2-.3zM400.3 519.4l3.9 .3h-3.9z"/>
<path d="M387.2 519.6l4 .3v-.3zM387.2 519.6l4 .3h-3.8z"/>
<path d="M400.3 519.7l3.8 .3 .1-.3zM400.3 519.7l3.8 .3h-3.8z"/>
<path d="M399.4 513.6l.1 6.4zM399.4 513.6l.1 6.4h-3.7z"/>
<path d="M392 514.5l3.6 5.5zM392 514.5l3.6 5.5h-3.6z"/>
<path d="M400.3 520h3.8zM400.3 520l3.7 .2z"/>
<path d="M395.8 520l3.7 .2zM395.8 520l3.7 .2z"/>
<path d="M392 520l3.8 .2zM392 520l3.8 .2z"/>
<path d="M387.4 519.9l3.8 .3v-.3zM387.4 519.9l3.8 .3h-3.7z"/>
<path d="M387.5 520.2h16.5zM387.5 520.2l16.4 .1z"/>
<path d="M387.6 520.3h16.3zM387.6 520.3h16.3z"/>
<path d="M387.6 520.3l16.1 .3 .2-.3zM387.6 520.3l16.1 .3h-15.9z"/>
<path d="M387.8 520.6h15.9zM387.8 520.6h15.9z"/>
<path d="M387.8 520.6l15.7 .3 .2-.3zM387.8 520.6l15.7 .3h-15.5z"/>
<path d="M388 520.9h15.5zM388 520.9h15.5z"/>
<path d="M388 520.9l15.3 .3 .2-.3zM388 520.9l15.3 .3h-15.1z"/>
<path d="M388.2 521.2h15.1zM388.2 521.2h15z"/>
<path d="M388.3 521.2h14.9zM388.3 521.2l14.8 .2z"/>
<path d="M388.5 521.4h14.6zM388.5 521.4l14.5 .1z"/>
<path d="M388.5 521.5h14.5zM388.5 521.5l14.3 .2z"/>
<path d="M388.7 521.7h14.1zM388.7 521.7l14 .1z"/>
<path d="M388.8 521.8h13.9zM388.8 521.8l13.7 .2z"/>
<path d="M389 522h13.5zM389 522h13.4z"/>
<path d="M389.1 522h13.3zM389.1 522l13.1 .2z"/>
<path d="M389.3 522.2h12.9zM389.3 522.2l12.8 .1z"/>
<path d="M389.4 522.3h12.7zM389.4 522.3l12.5 .2z"/>
<path d="M389.6 522.5h12.3zM389.6 522.5h12.2z"/>
<path d="M389.7 522.5h12.1zM389.7 522.5l11.9 .2z"/>
<path d="M389.9 522.7h11.7zM389.9 522.7l11.6 .1z"/>
<path d="M390 522.8h11.5zM390 522.8l11.2 .1z"/>
<path d="M390.3 522.9h10.9zM390.3 522.9l10.9 .1z"/>
<path d="M390.4 523h10.8zM390.4 523l10.5 .1z"/>
<path d="M390.6 523.1h10.3zM390.6 523.1l10.2 .1z"/>
<path d="M390.7 523.2h10.1zM390.7 523.2l9.8 .1z"/>
<path d="M391 523.3h9.5zM391 523.3l9.4 .1z"/>
<path d="M391.1 523.4h9.3zM391.1 523.4l9.1 .1z"/>
<path d="M391.3 523.5h8.9zM391.3 523.5h8.8z"/>
<path d="M391.4 523.5h8.7zM391.4 523.5l8.4 .2z"/>
<path d="M391.7 523.7h8.1zM391.7 523.7h8z"/>
<path d="M391.8 523.7h7.9zM391.8 523.7l7.6 .1z"/>
<path d="M392.1 523.8h7.3zM392.1 523.8h7.2z"/>
<path d="M392.2 523.8h7.1zM392.2 523.8l6.8 .1z"/>
<path d="M392.5 523.9h6.5zM392.5 523.9l6.4 .1z"/>
<path d="M392.6 524h6.3zM392.6 524l6 .1z"/>
<path d="M392.9 524.1h5.7zM392.9 524.1h5.6z"/>
<path d="M393 524.1h5.5zM393 524.1l5.2 .1z"/>
<path d="M393.3 524.2h4.9zM393.3 524.2h4.7z"/>
<path d="M393.5 524.2h4.5zM393.5 524.2h4.2z"/>
<path d="M393.8 524.2h3.9zM393.8 524.2l3.8 .1z"/>
<path d="M393.9 524.3h3.7zM393.9 524.3h3.4z"/>
<path d="M394.2 524.3h3.1zM394.2 524.3h3z"/>
<path d="M394.3 524.3h2.9zM394.3 524.3l2.6 .1z"/>
<path d="M394.6 524.4h2.3zM394.6 524.4h2.2z"/>
<path d="M394.7 524.4h2.1zM394.7 524.4h1.7z"/>
<path d="M395 524.4h1.4zM395 524.4h1.3z"/>
<path d="M395.2 524.4h.8zM395.5 524.4h.5z"/>
</g>
<g fill="#ed1f24" stroke="#ed1f24" stroke-width=".42">
<path d="M404 505.2l-2.4 4.3h-.7z"/>
<path d="M400.9 509.5h.7z"/>
<path d="M400 510.8l.4 .2z"/>
<path d="M400 510.8h.9z"/>
<path d="M400.9 509.5l.6 .2zM401.2 509.7h.3z"/>
<path d="M400.9 509.5l.3 .2zM400.9 509.5l.3 .2z"/>
<path d="M400.8 509.7l.6 .1zM400.8 509.7l.6 .1z"/>
<path d="M400.7 509.8l.2 1 .5-1zM400.7 509.8l.2 1h-.9z"/>
<path d="M400 510.8l.8 .2zM400.4 511h.4z"/>
<path d="M399.8 511l.9 .1zM399.8 511l.9 .1h-1z"/>
<path d="M399.7 511.1l.8 .4 .2-.4zM399.7 511.1l.8 .4h-1z"/>
<path d="M399.5 511.5l-1.8 5.2 2.8-5.2zM399.5 511.5l-1.8 5.2h-1.9z"/>
<path d="M390.2 511.5l5.6 5.2zM390.2 511.5l5.6 5.2h-2.3z"/>
<path d="M393.5 516.7l2.3 3.5zM393.5 516.7h4.2l-1.9 3.5z"/>
</g>
<!-- layer: 0 -->
<path d="M389.9 511.1l.4 .3z" fill="#ed1f24" stroke="#ed1f24" stroke-width=".42"/>
<!-- layer: 0.0 -->
<path d="M310.5 503.3h20.7l.1 26.2h-20.8zM383.1 503.3h25.3v26.2h-25.3zM387.6 511.6l2.7-1.9 3.7-1.1h3.7l3.6 1.1 2.7 2.1 1.8 2.6 .5 3.2-.9 3-1.1 1.7-1.5 1.4-3.8 1.8-4.4 .4-4.3-1.2-3.1-2.4-1.1-1.7-.7-1.9-.2-2 .4-1.8 .8-1.8zM388.6 512.8a10.2 10.2 0 0 1 15.5 1.6 6.8 6.8 0 0 1-4.8 9.4 9.3 9.3 0 0 1-12.5-5.6 6.2 6.2 0 0 1 1.8-5.4z" fill="none" stroke="#808080" stroke-width=".42"/>
<!-- layer: 0 -->
<g fill="#c7c8ca" stroke="#c7c8ca" stroke-width=".42">
<path d="M316.3 511.7h1.1l-.3 .5z"/>
<path d="M322.7 509.2h4.5l-2.1 3.4z"/>
<path d="M319.3 516.6l1.7-1.2 1.4 1.2z"/>
<path d="M319.3 516.6l3.2 .1z"/>
<path d="M314.7 509.2l4.3 .4 .4-.4zM314.7 509.2l4.3 .4h-4.1z"/>
<path d="M314.9 509.6l3.8 .4 .3-.4zM314.9 509.6l3.8 .4h-3.5z"/>
<path d="M315.2 510l3.1 .4 .4-.4zM315.2 510l3.1 .4h-2.8z"/>
<path d="M315.5 510.4l2.5 .4 .3-.4zM315.5 510.4l2.5 .4h-2.3z"/>
<path d="M315.7 510.8l2 .5 .3-.5zM315.7 510.8l2 .5h-1.7z"/>
<path d="M316 511.3l1.4 .4 .3-.4zM316 511.3l1.4 .4h-1.1z"/>
<path d="M316.3 511.7l.3 .5h.5zM316.6 512.2h.5l-.3 .4z"/>
<path d="M322.7 509.2l1.4 3.4h1zM324.1 512.6h1l-.6 1z"/>
<path d="M319.3 516.6l3.2 .1zM319.4 516.7h3.1l-1.5 2.5z"/>
</g>
<path d="M319.3 516.6l1.7 2.6 1.5-2.5M319.6 509.2h-4.9l2.1 3.4M321.4 505.7l5.8 14.7-6.2-5-7.3 5 3.5-8.2zM322.7 509.2h4.5l-2.7 4.4" fill="none" stroke="#636466" stroke-width=".42"/>
<g fill="#293189" stroke="#293189" stroke-width=".42">
<path d="M321.4 505.7l.7 1.7h-1.9z"/>
<path d="M314.4 518.5h2.1l-2.8 1.9z"/>
<path d="M321 515.4h4.2l1.3 3.1z"/>
<path d="M320.2 507.4l2.2 .9-.3-.9zM320.2 507.4l2.2 .9h-2.8z"/>
<path d="M319.6 508.3l3.1 .9-.3-.9zM319.6 508.3l3.1 .9h-3.7z"/>
<path d="M319 509.2l3.9 .4-.2-.4zM319 509.2l3.9 .4h-4.2z"/>
<path d="M318.7 509.6l4.4 .4-.2-.4zM318.7 509.6l4.4 .4h-4.7z"/>
<path d="M318.4 510l4.9 .5-.2-.5zM318.4 510l4.9 .5h-5.2z"/>
<path d="M318.1 510.5l5.3 .4-.1-.4zM318.1 510.5l5.3 .4h-5.5z"/>
<path d="M317.9 510.9l5.7 .5-.2-.5zM317.9 510.9l5.7 .5h-6z"/>
<path d="M317.6 511.4l6.2 .4-.2-.4zM317.6 511.4l6.2 .4h-6.4z"/>
<path d="M317.4 511.8l6.6 .5-.2-.5zM317.4 511.8l6.6 .5h-6.9z"/>
<path d="M317.1 512.3l7.1 .4-.2-.4zM317.1 512.3l7.1 .4h-7.3z"/>
<path d="M316.9 512.7l7.4 .5-.1-.5zM316.9 512.7l7.4 .5h-7.7z"/>
<path d="M316.6 513.2l7.9 .5-.2-.5zM316.6 513.2l7.9 .5h-8.1z"/>
<path d="M316.4 513.7l8.3 .5-.2-.5zM316.4 513.7l8.3 .5h-8.5z"/>
<path d="M316.2 514.2l8.7 .4-.2-.4zM316.2 514.2l8.7 .4h-8.9z"/>
<path d="M316 514.6l9.2 .8-.3-.8zM316 514.6l9.2 .8h-9.6z"/>
<path d="M315.6 515.4h5.4zM315.6 515.4l5.1 .2z"/>
<path d="M315.6 515.6l3.7 .9 1.4-.9zM315.6 515.6l3.7 .9h-4.1z"/>
<path d="M315.2 516.5l2.7 1 1.4-1zM315.2 516.5l2.7 1h-3.1z"/>
<path d="M321 515.4l3.8 3.1h1.7zM324.8 518.5h1.7l.7 1.9z"/>
<path d="M314.8 517.5l1.7 1 1.4-1zM314.8 517.5l1.7 1h-2.1z"/>
</g>
<text font-size="11.6" fill="#00f" x="68.8" y="489.9" transform="rotate(180 68.8 489.9)">N</text>
<g font-size="8.1">
<text x="76.1" y="464.8">TITLE :</text>
<text x="202" y="464.8">CLIENT :</text>
<text x="311.4" y="464.8">PROJECT :</text>
<text x="76" y="478.6">STORE ROOM ELEVATION</text>
<text x="111.2" y="488.4">LAYOUT</text>
</g>
<g font-size="7.4">
<text x="29.6" y="471.8">W</text>
<text x="8.5" y="495.1">S</text>
<text x="31.7" y="518.3">E</text>
</g>
<text font-size="6.5" x="217.1" y="509">AVC/TGMSIDC/IVFG/S/08</text>
<g font-size="6.4">
<text x="152.9" y="194.4">PLAN</text>
<text x="254.9" y="194.4">RCP PLAN</text>
<text x="146.1" y="303.3">ELEVATION-1</text>
<text x="253.8" y="303.3">ELEVATION-2</text>
<text x="146.1" y="410.6">ELEVATION-3</text>
<text x="253.8" y="410.6">ELEVATION-4</text>
</g>
<g font-size="5.9">
<text x="202.4" y="476.2">TELANGANA STATE MEDICAL</text>
<text x="202.3" y="483.2">SERVICES AND INFRASTRUCTURE</text>
<text x="202.1" y="490.3">DEVELOPMENT CORPORATION.</text>
<text x="244" y="529.6">SHEET</text>
<text x="285" y="529.6">20</text>
</g>
<g font-size="5.7">
<text x="184.5" y="291.7">COLUMN</text>
<text x="245.5" y="291.7">COLUMN</text>
<text x="188" y="317.5">SLAB</text>
<text x="290.3" y="317.5">SLAB</text>
</g>
<g font-size="5.3">
<text x="175.3" y="209.9">SLAB</text>
<text x="261.4" y="209.9">SLAB</text>
<text x="314.1" y="525.8">ASTA</text>
</g>
<g font-size="5.2">
<text x="73.4" y="500.9">PURPOSE OF DRAWING :-</text>
<text x="76.5" y="510.9">PROPOSED</text>
<text x="121.5" y="510.9">FOR APPROVAL</text>
<text x="76.3" y="522.2">WORKING</text>
<text x="138.4" y="522.2">AS BUILT</text>
</g>
<g font-size="5">
<text x="150" y="147.5">STORE</text>
<text x="150.8" y="153.5">ROOM</text>
<text x="145.9" y="159.5">2975X2090</text>
</g>
<g font-size="4.9">
<text x="310.1" y="473.6">IFV CENTER ON SECOND FLOOR IN</text>
<text x="310.2" y="479.4">MOTHER &amp; CHILD HOSPITAL BUILDING</text>
<text x="310.2" y="485.3">BESIDE GANDHI HOSPITAL ,</text>
<text x="310.4" y="491.2">SECUNDERABAD ,TELANGANA.</text>
<text x="199.3" y="500.7">DWG. No.:</text>
<text x="199.3" y="519.1">REV</text>
<text x="223.9" y="519.1">R4</text>
<text x="244.6" y="519.1">DATE</text>
<text x="268.1" y="519.1">04-06-2024</text>
<text x="197.3" y="528.4">SCALE</text>
<text x="222.1" y="528.4">NTS</text>
</g>
<g font-size="4.4" fill="#f00">
<text x="157" y="158">SD</text>
<text x="265.5" y="158">SD</text>
</g>
<text font-size="4" x="310.3" y="499.9">CONTRACTOR :</text>
<g font-size="3.1">
<text x="335" y="515.7">H. NO. 8-2-334/27, Plot No. 27,</text>
<text x="335" y="511.9">M/s Asta Vardhman Consortium</text>
<text x="335" y="519.4">Road No. 03, Banjara Hills,</text>
<text x="335" y="523.1">Hyderabad - 500034</text>
</g>
</svg>
